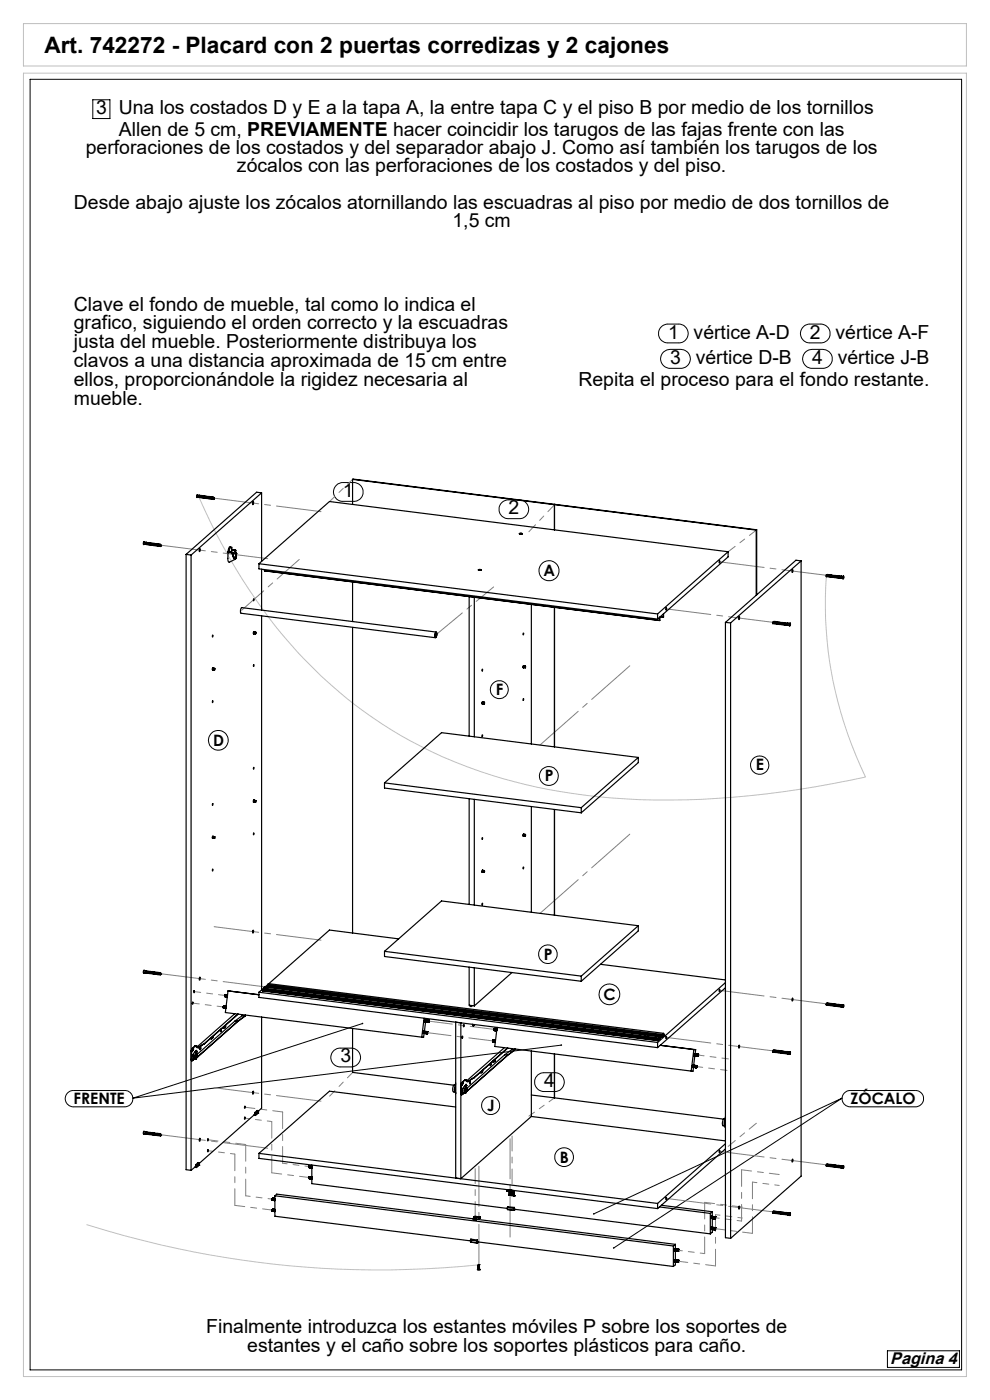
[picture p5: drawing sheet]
<svg xmlns="http://www.w3.org/2000/svg" width="210mm" height="297mm" viewBox="0 0 210 297" stroke-linecap="round" stroke-linejoin="round" font-family="sans-serif">
<path d="M5 15.5h200v276.5h-200zM5 5h200v9h-200zM42.2 105.5a115.6 115.6 0 0 0 26.1 38 95.3 95.3 0 0 0 50.5 24.4 160.2 160.2 0 0 0 50.8-.4l14-2.7a83.8 83.8 0 0 1-8.3-42.7M18.3 259.8a205.4 205.4 0 0 0 83.4 8.5" fill="none" stroke="#c0c0c0" stroke-width=".21"/>
<g fill="none" stroke="#000" stroke-width=".21">
<path d="M6.4 16.8h197.6v273.8h-197.6zM19.7 21.2h3.6v3.9h-3.6zM140.1 69.5l.6-.5 .8-.2h2.5a1.99 1.99 0 0 1 2 1.9 1.99 1.99 0 0 1-2 2h-2.3a1.99 1.99 0 0 1-1.8-1.1 1.99 1.99 0 0 1 .2-2.1zM140.5 74.9l1-.7 2.9-.1a2.01 2.01 0 0 1 2 2 2.01 2.01 0 0 1-2 2h-2.3a2.02 2.02 0 0 1-1.8-1.1 2.02 2.02 0 0 1 .2-2.1zM170.2 69.5a1.92 1.92 0 0 1 1.6-.7h2.3a1.99 1.99 0 0 1 2 1.9 1.99 1.99 0 0 1-2 2h-2.3a1.99 1.99 0 0 1-1.8-1.1 1.99 1.99 0 0 1 .2-2.1zM170.8 74.8a1.97 1.97 0 0 1 1.5-.7h2.3a2.01 2.01 0 0 1 1.9 2 2.01 2.01 0 0 1-1.9 2h-2.3a2 2 0 0 1-1.9-1.2 2 2 0 0 1 .4-2.1zM71.4 102.9l1.1-.5h2.5a1.99 1.99 0 0 1 2 2 1.99 1.99 0 0 1-2 2h-2.3a1.99 1.99 0 0 1-1.8-1.3 1.99 1.99 0 0 1 .5-2.2zM106.3 106.8l.4-.4 .8-.3 2.6-.1a1.99 1.99 0 0 1 2.1 2 1.99 1.99 0 0 1-2.1 2h-2.3a1.99 1.99 0 0 1-1.8-1.1 1.99 1.99 0 0 1 .3-2.1zM76.9 217.1l-48.7 15.9 90.9-11.3M14.4 231.8l1-.5h11.1a1.73 1.73 0 0 1 1.7 1.8 1.73 1.73 0 0 1-1.7 1.7h-10.9a1.73 1.73 0 0 1-1.6-1.1 1.73 1.73 0 0 1 .4-1.9zM70.7 223a1.92 1.92 0 0 1 1.5-.6h2.3a1.99 1.99 0 0 1 2 1.9 1.99 1.99 0 0 1-2 2h-2.3a2 2 0 0 1-1.9-1.2 2 2 0 0 1 .4-2.1zM113.9 228.2a1.92 1.92 0 0 1 1.5-.6h2.3a1.99 1.99 0 0 1 2 2 1.99 1.99 0 0 1-2 2h-2.3a2 2 0 0 1-1.8-1.3 2 2 0 0 1 .3-2.1z"/>
<path d="M179.2 231.8l1-.5h14a1.73 1.73 0 0 1 1.7 1.8 1.73 1.73 0 0 1-1.7 1.7h-13.8a1.73 1.73 0 0 1-1.6-1.1 1.73 1.73 0 0 1 .4-1.9zM125.9 257.5l52.7-24.5-48.4 31.8M188.2 286.6h15.3v3.5h-15.3z"/>
<circle cx="116.5" cy="121.1" r="2.12"/>
<circle cx="46.3" cy="157" r="2.09"/>
<circle cx="105.9" cy="146.3" r="1.89"/>
<circle cx="116.4" cy="164.6" r="2"/>
<circle cx="161.1" cy="162.3" r="1.94"/>
<circle cx="116.2" cy="202.4" r="1.97"/>
<circle cx="129.3" cy="211" r="2.2"/>
<circle cx="104.1" cy="234.5" r="1.92"/>
<circle cx="119.6" cy="245.5" r="1.99"/>
</g>
<path d="M92.5 134.7l12.2-10.2" fill="none" stroke="#808080" stroke-width=".21" stroke-dasharray="15.2 1.3 1.3 1.3" stroke-dashoffset="8"/>
<path d="M114.6 158l19-16.8M114.6 193.8l19-16.8" fill="none" stroke="#808080" stroke-width=".21" stroke-dasharray="15.2 1.3 1.3 1.3" stroke-dashoffset="4.5"/>
<path d="M51.2 129.5l12.3-10.8" fill="none" stroke="#808080" stroke-width=".21" stroke-dasharray="15.2 1.3 1.3 1.3" stroke-dashoffset="9"/>
<path d="M101.6 268.3v-20.9M108.2 262.4v-20.8" fill="none" stroke="#808080" stroke-width=".21" stroke-dasharray="15.2 1.3 1.3 1.3" stroke-dashoffset="6.7"/>
<path d="M100.8 258.1v-10.2M108.6 251.2v-10.2" fill="none" stroke="#808080" stroke-width=".21" stroke-dasharray="15.2 1.3 1.3 1.3" stroke-dashoffset="12.1"/>
<path d="M57.6 237.9l-5.6-.7M49.8 244.8l-5.7-.7M57.8 254.4l-5.7-.7M65.6 247.5l-5.6-.7M151.6 258.3l5.7 .7M157.5 258.4l-5.7-.7M159.6 250.8l5.7 .7M143.8 265.2l5.7 .7" fill="none" stroke="#808080" stroke-width=".21" stroke-dasharray="15.2 1.3 1.3 1.3" stroke-dashoffset="14.3"/>
<path d="M49.8 255.7v-10.9M52.1 253.7v-10.9M57.6 248.8v-10.9M60 246.8v-10.9M151.8 257.7v10.9M157.3 259v-10.8M149.5 265.9v-10.8M159.6 261.7v-10.9" fill="none" stroke="#808080" stroke-width=".21" stroke-dasharray="15.2 1.3 1.3 1.3" stroke-dashoffset="11.7"/>
<path d="M60 235.9l-8-1M52.1 242.8l-8-1M57.8 256.7l-8-1M65.6 249.8l-8-1M149.5 255.1l8 1M157.3 248.2l8 1M151.6 260.6l8 1M151.8 268.6l-8-1" fill="none" stroke="#808080" stroke-width=".21" stroke-dasharray="15.2 1.3 1.3 1.3" stroke-dashoffset="13.1"/>
<path d="M47.4 213.6l-6.5-.8M47.7 211.2l-6.5-.8M117.6 232.9l-5.4 3.9M154.2 227.1l-6.5-.8M154.5 224.6l-6.5-.8" fill="none" stroke="#808080" stroke-width=".21" stroke-dasharray="15.2 1.3 1.3 1.3" stroke-dashoffset="13.8"/>
<path d="M117.6 107.1l-5.4 5.7" fill="none" stroke="#808080" stroke-width=".21" stroke-dasharray="15.2 1.3 1.3 1.3" stroke-dashoffset="13.2"/>
<path d="M104.9 218.4l-14.1-1.8M104.6 220.8l-14.1-1.7" fill="none" stroke="#808080" stroke-width=".21" stroke-dasharray="15.2 1.3 1.3 1.3" stroke-dashoffset="10.1"/>
<path d="M154.5 117l5.9-4.5" fill="none" stroke="#808080" stroke-width=".21" stroke-dasharray="15.2 1.3 1.3 1.3" stroke-dashoffset="13.4"/>
<path d="M74.8 101.7l-4.9 4.7" fill="none" stroke="#808080" stroke-width=".21" stroke-dasharray="15.2 1.3 1.3 1.3" stroke-dashoffset="13.7"/>
<path d="M34.1 115.7l22.7 2.8M45.4 105.7l22.7 2.8M164 132l-22.7-2.8M175.3 122l-22.7-2.8M45.4 196.6l22.7 2.8M34.1 206.6l22.7 2.8M175.3 213l-22.7-2.9M45.4 230.8l22.7 2.8M164 222.9l-22.7-2.8M34.1 240.7l22.7 2.9M164 257.1l-22.7-2.9M175.3 247.1l-22.7-2.8" fill="none" stroke="#808080" stroke-width=".21" stroke-dasharray="15.2 1.3 1.3 1.3" stroke-dashoffset="5.7"/>
<path d="M74.8 227.5l-4.9 5" fill="none" stroke="#808080" stroke-width=".21" stroke-dasharray="15.2 1.3 1.3 1.3" stroke-dashoffset="13.6"/>
<path d="M154.5 243.2l5.9-4.9" fill="none" stroke="#808080" stroke-width=".21" stroke-dasharray="15.2 1.3 1.3 1.3" stroke-dashoffset="13.3"/>
<path d="M130.1 264.6l-.1 .2h.2h-.2l.2 .1a.17 .17 0 0 0 .1-.2 .17 .17 0 0 0-.2-.1zM125.8 257.4l.2 .3a.16 .16 0 0 0 .1-.3 .16 .16 0 0 0-.3 0zM76.8 217v.3l.3-.2h-.2h.1l-.1-.1zM118.9 221.6l.1 .3 .2-.1-.1-.1h.1l-.1-.2z" fill="#000"/>
<g fill="none" stroke="#000" stroke-width=".25">
<path d="M30.6 115.5h.3M30.6 115v.5M30.6 115h.4M30.6 115l-.1-.1-.1 .4v.2h.2M30.9 115.5h.1M31 115.1l-.1 .3 .3 .1M31 115.5h-.1M31 115.1h-.1v.4M31 115.1h.1M31.1 115.1v-.1a.26 .26 0 0 0-.1 .3 .26 .26 0 0 0 .3 .2M31.1 115.1l.1 .3 .2 .1M31.1 115.1l.2 .1"/>
<path d="M31.4 115.2v-.1v.4h.2M31.4 115.2v.3h.3M31.4 115.2h.2M31.7 115.2l-.1-.1v.5h.3M31.7 115.2v.3l.3 .1M31.7 115.2h.2M32 115.3v-.2a.25 .25 0 0 0-.1 .3 .25 .25 0 0 0 .2 .2M32.2 115.3l-.2-.1v.3l.3 .1M32.2 115.3v-.1v.5l.3-.1M32.5 115.3h-.3v.1l.4 .2M32.5 115.4v-.2v.5h.2M32.5 115.3l.1 .3 .3 .1"/>
<path d="M32.5 115.3l.3 .1M32.8 115.4v-.2v.5h.2M33.1 115.4h-.3v.2l.4 .1M33.1 115.4v-.1v.5l.2-.1M33.3 115.4h-.2v.2l.3 .1M33.4 115.5v-.2v.5h.2M33.4 115.4v.3l.3 .1M33.4 115.4l.2 .1M33.7 115.5v-.1v.4h.2M33.9 115.5h-.2l.1 .3M33.9 115.4l.1 .6zM34 115.5h.1"/>
<path d="M34.1 115.8h.1M34.1 115.6v.2zM39.5 117.6l1 .2M39.5 117.6v130.5l1 .2M40.5 117.8v130.5M41.9 105l-.2 .3v.2h.2M41.9 105h.1M41.9 105l-.1 .5h.4M41.9 105l.4 .1M42.3 105.5l.1-.3-.2-.1v.4M42.3 105.5h-.1M42.3 105.5h.1"/>
<path d="M42.4 105.2v-.1v.4h.2M42.4 105.2l.1 .2 .2 .1M42.4 116.4l.1 .4-.2 .2zM42.4 105.2h.2M42.7 105.2v-.1v.5l.2-.1M42.7 105.2l.1 .3h.2M42.7 105.2h.2M43 105.3v-.2v.5h.2M43.1 105.6h.2M43.2 105.3h-.2l.1 .2M43.3 105.3v-.1v.5l.2-.1M43.4 105.6h.2"/>
<path d="M43.5 105.3h-.2l.1 .3M43.6 105.3l-.1-.1v.5h.2M43.6 105.3v.3l.3 .1M43.6 105.3h.2M43.9 105.3l.2 .1M44 105.7h-.2l.1-.5v.4l.3 .1M44.1 105.4h.2M44.3 105.7l-.2 .1v-.5l.1 .4h.3M44.4 105.4v-.1l.1 .6 .1-.1M44.4 105.4l.1 .4h.3M44.4 105.4h.3M44.7 105.5v-.2v.5h.2"/>
<path d="M44.9 105.5h-.2v.2l.3 .1M45 105.5v-.1v.5l.2-.1M45.2 105.5h-.2l.1 .3M45.3 105.5v-.1l-.1 .4 .1 .2 .1-.1M45.3 105.5l.1 .4M45.3 105.5h.1M45.4 105.9h.1M48.4 117.1l-.1 1.7 .2 .5 1.4-.7M48.4 117.1h.1M48.4 117.2l.7 .1M48.4 117.1v.1M48.5 117.2h-.1"/>
<path d="M48.5 117.2h.7M48.5 117.2h.1M48.6 117.1l.6 .1M48.6 117.1l-.1 .1M49 116.1l.2 .5M49 116.1l-.1-.1a.6 .6 0 0 0-.5 .8v.3M49 116.1h.1M49 116.1a.68 .68 0 0 0-.5 .8l-.1 .2M49.1 116.6v.1M49.1 116.7v.5M49.1 116.7l.6 .1M49.1 116.6l.6 .1"/>
<path d="M49.1 117.3l.1 .1M49.2 116.6l.6 .1M49.2 116.6l-.3-.5-.4 1M49.2 117.2l-.1 .1M49.2 117.2l.1 .1M49.2 116.6h.1M49.2 116.6h-.1M49.2 117.2l.2 .1M49.2 117.4l.2 .6M49.2 117.2h.1M49.3 117.3l.2 .7M49.3 117.3l-.1 .1"/>
<path d="M49.4 117.3h.1M49.4 117.3l.1 .5M49.4 117.3h-.1M49.4 117.3l.5 .1M49.4 118l.2 .5 .3 .1M49.5 118h-.1M49.5 117.8h.1M49.7 116.8l.1 .1M49.7 116.7l.2 .1M49.7 116.7v.1M49.8 116.7l.1 .1M49.8 116.7h.1"/>
<path d="M49.8 116.7h-.1M49.8 116.9l.1 .5M49.9 116.8l-.1 .1M49.9 116.8l.1 .6M49.9 117.4v.9l-.2-.1-.2-.4M49.9 116.8l.2 .6M49.9 116.8h.1M50 117.4l.1 .6a.26 .26 0 0 1-.2 .4 .26 .26 0 0 1-.3-.3l-.1-.3M50 117.4h-.1M50.1 117.4v.9l-.2 .3M50.1 117.4l-.1 1.1-.2 .1-.3-.6M50.1 117.4h.1"/>
<path d="M53.7 106.5h.1v.2l-.2 .4zM54.9 119.6l84.6 10.6M54.9 119.6v1.1l84.6 10.6M55.5 104.6l-15 13.2M55.5 104.6v14.5M55.5 104.6l-1.1-.2-14.9 13.2M74.8 101.7l42.8 5.4M74.8 101.7l42.9 5.3M74.8 101.7v5.3M110.2 113.2l.4-.1 .2 .2h-.4zM110.2 113.2h.6l-.4 .1zM110.3 113.2h.3z"/>
<path d="M110.5 113.2v.1M110.6 113.2h.1M117.6 107.1v5.3M117.6 107.1l42.8 5.4M117.7 107l-.1 .1M117.7 107l42.8 5.4M152.6 119v.4zM154.4 117l-84.5-10.6-15 13.2M154.4 117l-14.9 13.2M154.4 117v1.1l-14.9 13.2M160.4 112.5v13.8M160.5 112.4l-.1 .1"/>
<path d="M160.5 112.4v13.8M169.9 119l-14.9 13.1M169.9 119v130.5l-14.9 13.2M169.9 119l-1.1-.2-14.9 13.2M45.1 134.8v.3zM53.8 127.1v.4zM53.9 134.4l.3 .1M53.9 134l-.2 .2 .2 .3M53.9 134.4v.1M53.9 134.1l-.1 .1 .1 .3M54.2 134.1h-.3v.3M54.3 134.1l-.1 .3z"/>
<path d="M54.3 134.4l-.1 .1M54.3 134.2l-.1-.1v.4M55.5 120.8v8.6M55.5 130.7v79.3M56.1 121.1h.1M56.1 121.1l83.8 10.6M56.1 120.8v.3M74.8 123.4v8.5M74.8 133.1v64.8M92.4 134.2h.1a.72 .72 0 0 1-.2 1zM92.4 134.1a.57 .57 0 0 1 .2 1l-.2 .2-.1-.2zM92.5 134.1l-41.2-5.2-.3 .5 .1 .7 41.3 5.2"/>
<path d="M99.5 126.6v29.6M100.6 126.7v29.6M101.5 120.9h.6l-.5 .1zM101.6 120.9h.1M101.7 120.9h.2M101.7 120.9h-.1M101.7 120.9h.1M101.9 120.9h.1M111 134.3l-.1 .4zM112.7 128.2v29.6M117.6 128.8v29.6M139.5 130.2v1.1"/>
<path d="M139.9 130.9v.8v-.7M140.1 130.8l.6 .1M140.8 130.9h-.1M140.8 130.2l-.1 .7M141.3 129v.4zM153.9 132v130.6l1.1 .1M153.9 132l1.1 .1M155 132.1v130.6M156.8 130.8l.1 .4-.2 .2zM163.9 132.2l.1 .1M163.9 132.2h.1M164 132.2h.2"/>
<path d="M164 132.2v.1M164.1 132.2l-.1 .1M164.1 131.9h-.1l-.1 .3M164.2 131.9l.1 .3 .2 .1M164.2 131.9v-.1v.5h.2M164.2 131.9h.2M164.5 132v.2l.2 .1M164.5 132v-.2v.5h.2M164.5 132h.2M164.8 132v.3h.2M164.8 132v-.1v.5l.2-.1M164.8 132h.2"/>
<path d="M165 131.9l.2 .5h.1l-.1 .1zM165.1 132h.2M165.3 132.1v-.2l.1 .6 .2-.1M165.6 132.1h-.3l.2 .3h.1M165.7 132.1v.3h.2M165.7 132.1l-.1-.1 .1 .5 .1-.1M165.7 132.1h.2M165.9 132.1l.1 .4h.2M165.9 132.1v-.1a.26 .26 0 0 0 0 .3 .26 .26 0 0 0 .2 .2M165.9 132.1h.3M166.2 132.2l.1 .3h.2M166.2 132.2v-.1a.26 .26 0 0 0-.1 .3 .26 .26 0 0 0 .3 .1"/>
<path d="M166.2 132.2h.2M166.5 132.2v.3h.3M166.5 132.2v-.1a.26 .26 0 0 0-.1 .3 .26 .26 0 0 0 .3 .2v-.1M166.5 132.2l.2 .1M166.8 132.3l.1 .3h.1M166.8 132.3v-.2v.6l.2-.1M166.8 132.3h.3M167 132.6h.1M167.1 132.3l-.1 .3M167.1 132.7h.1M167.1 132.7h.4M167.1 132.3h-.1"/>
<path d="M167.1 132.2v.1M167.5 132.7v.1M167.5 132.3v.4M167.5 132.3h-.4v.4M167.5 132.6h.1M167.5 132.4l.1 .2M167.5 132.4l.1 .1M167.6 132.2l-.1 .1M167.6 132.2l.1 .3-.2 .3zM168.1 120.9l.1 .1-.1 .5zM175.3 122.2v.1M175.3 122.2h.1"/>
<path d="M175.3 122.2h.2M175.4 122.2l-.1 .1M175.5 121.9l-.2 .1v.2M175.5 122v.4l.2-.1M175.5 122l.1 .3h.2M175.5 122h.3M175.8 122l.1 .3h.2M175.8 122v-.1v.5l.2-.1M175.8 122h.2M176.1 122l.1 .3h.2M176.1 122v-.1a.26 .26 0 0 0-.1 .3 .26 .26 0 0 0 .3 .2v-.1M176.1 122l.2 .1"/>
<path d="M176.4 122.1v.2l.2 .1M176.4 122.1v-.1a.26 .26 0 0 0-.1 .2 .26 .26 0 0 0 .3 .2M176.4 122.1h.2M176.6 122l.1 .3 .2 .1-.1 .1-.2-.1zM176.7 122.1h.2M177 122v.4h.2l-.1 .2zM177 122.1l.2 .1M177.2 122.2l.1 .4 .1-.1M177.5 122.2h-.2v.2l.2 .1M177.6 122.2v.3l.2 .1M177.6 122.2l-.1-.1 .1 .5 .1-.1M177.6 122.2h.2"/>
<path d="M177.8 122.2l.1 .3 .2 .1M177.8 122.2v-.1a.26 .26 0 0 0 0 .3 .26 .26 0 0 0 .2 .2M177.8 122.2l.2 .1M178.1 122.3l.1 .3h.2M178.1 122.3v-.1a.26 .26 0 0 0-.1 .3 .26 .26 0 0 0 .3 .1M178.1 122.3h.3M178.3 122.3h.1M178.4 122.6v.1M178.4 122.3v.3M178.4 122.7h.4M178.5 122.2l-.1 .5M178.5 122.2l.3 .1"/>
<path d="M178.5 122.2l-.1 .1M178.8 122.7v.1M178.8 122.3v.4M178.9 122.6h.1M178.9 122.5h.1M178.9 122.2l.1 .4-.1 .2zM178.9 122.2l-.1 .1M178.9 122.4v.3zM45.1 148.7v.3zM45.2 142.1h.3M45.2 141.7l-.2 .3 .2 .1M45.2 142.1h.1"/>
<path d="M45.3 141.7l-.2 .3 .1 .1M45.5 141.8v.3zM45.5 141.8l-.3-.1v.4M45.5 141.8l-.1 .3h.1M45.5 141.8h.1M53.8 141v.4zM102.3 142v.3zM102.3 155.9v.4zM102.4 149.3h.1M102.4 148.9l-.2 .2 .1 .3M102.4 148.9l-.1 .2 .1 .2M102.7 149v.3z"/>
<path d="M102.7 149l-.3-.1-.1 .2v.2l.4 .1M102.7 149.3v.1M102.8 149l-.1 .4M110.9 148.3l.2-.1-.1 .4zM111.1 141.2l-.2 .1 .2 .4M111.2 141.2l-.2 .1 .1 .3M111.4 141.4v.2zM111.4 141.3l-.4 .1 .1 .2 .3 .1M111.5 141.4l-.2 .1 .1 .1M45.1 170.5l-.1 .3zM45.2 177.8l.3 .1M45.2 177.4l-.2 .3 .2 .2"/>
<path d="M45.2 177.8v.1M45.3 177.4l-.2 .3 .1 .2M45.5 177.5h-.3v.3M45.5 177.5v.3zM45.6 177.5l-.2 .1 .1 .2M53.8 176.7v.4zM53.8 162.8v.4zM53.9 170.1l.3 .1M53.9 169.7l-.2 .2 .2 .3M53.9 170.1v.1M53.9 169.8l-.1 .1 .1 .3M54.2 169.9v.2z"/>
<path d="M54.2 169.8h-.3v.3M54.3 170.1l-.1 .1M54.3 169.9l-.1-.1v.4M81.6 166.1v1.1l41.7 5.2M81.6 166.1l41.7 5.2M99.5 169.4v22.5M100.6 169.6v22.4M102.3 177.7v.3zM111.1 177.4h.3M111.1 177.4h.1M111.1 177v.4M111.1 176.9l-.2 .1 .2 .4"/>
<path d="M111.1 177h.3M111.2 177l-.2 .1 .1 .3M111.4 177.4h.1M111.4 177v.4M111.4 177l.1 .1M112.7 171.1v22.4M117.6 171.7v22.5M123.3 171.3v1.1M135.4 160.7v1.1l-12.1 10.6M135.4 160.7l-12.1 10.6M135.4 160.7l-41.7-5.3-12.1 10.7M45.1 184.4v.4z"/>
<path d="M53.7 197.4l.1 .2-.2 .3zM84.6 199.2l-14.7-1.9-12.9 11.4M102.3 191.6v.4zM102.4 184.6l-.2 .2 .1 .3M102.4 184.6l-.1 .2 .1 .2M102.7 184.7v.3zM102.7 184.7l-.3-.1-.1 .2v.2l.4 .1M102.7 185v.1M102.8 184.7l-.1 .4M111 183.9v.4zM135.4 196.4l-41.7-5.3-12.1 10.7M135.4 196.4l-12.1 10.7"/>
<path d="M135.4 196.4v1.1l-12.1 10.7M30.6 206.4h.3M30.6 205.9v.5M30.6 205.9h.4M30.6 205.9l-.1-.1-.1 .4v.2h.2M30.9 206.4h.1M31 206l-.1 .4M31 206v.1M31 206.1l-.1 .2 .3 .1M31 206.3l-.1 .1M31.1 206.1v-.2a.26 .26 0 0 0-.1 .4 .26 .26 0 0 0 .3 .1M31.1 206.1l.1 .2 .2 .1"/>
<path d="M31.1 206.1h.2M31.4 206.1v-.1v.4h.2M31.4 206.1v.3h.3M31.4 206.1h.2M31.7 206.1l-.1-.1v.5h.3M31.7 206.1v.3l.3 .1M31.7 206.1l.2 .1M32 206.2v-.1a.25 .25 0 0 0-.1 .3 .25 .25 0 0 0 .2 .1M32 206.2v.2l.3 .1M32 206.2h.2M32.2 206.2v-.1l.1 .5 .2-.1M32.2 206.2l.1 .3h.3"/>
<path d="M32.2 206.2h.3M32.5 206.2v-.1v.5h.2M32.5 206.2l.1 .3 .3 .1M32.5 206.2l.3 .1M32.8 206.3v-.1a.26 .26 0 0 0-.1 .3 .26 .26 0 0 0 .3 .1M32.8 206.3l.1 .2 .3 .1M32.8 206.3h.3M33.1 206.3v-.1v.5h.2M33.3 206.3h-.2v.2l.3 .2M33.4 206.4v-.2v.5h.2M33.6 206.4l-.2-.1v.2l.3 .2M33.7 206.4v-.1v.5l.2-.1"/>
<path d="M33.7 206.4l.1 .3M33.7 206.4h.2M34 206.4v-.1l-.1 .4 .1 .1 .1-.1M34.1 206.7h.1M34.1 206.4h-.1l.1 .3M34.1 206.4l-.1 .3zM40.9 212.6l.1 .3-.2 .1zM41.2 210.1l-.1 .5zM42.4 207.3l.1 .4-.2 .2zM45.1 219.9l-.1 .3M45.2 219.8l-.1 .5-.1-.3M46.8 218.4v.5l.1-.3"/>
<path d="M46.8 218.6v.3M46.8 218.6h.1M46.8 218.4v.2M46.9 218.3v.3M47.4 213.8h.1M47.4 213.6h.1M47.4 213.7h.1M47.4 213.7v.1M47.4 213.6l.5 .1M47.4 213.7h.5M47.4 213.6v.1M47.4 213.6h.5h-.5"/>
<path d="M47.4 213.7l.5 .1M47.4 213.8l.5 .1h-.5M47.4 213.5v.1M47.4 213.5h.1M47.4 213.9h.1M47.4 213.5v.2M47.4 213.8v.1M47.4 213.5l.6 .1M47.4 213.9h.5M47.4 213.9l.5 .1M47.4 213.5h.6M47.4 213.4v.1"/>
<path d="M47.4 213.4l.6 .1M47.5 217.8l-.1 .3M47.7 211.2v.1M47.7 211.3v.1M47.7 211.3l.5 .1M47.7 211.2l.6 .1M47.7 211.3h.1M47.7 217.8h.1M47.7 211.4h.1M47.7 211.2h.1M47.7 211.1h.1M47.7 211.1v.1"/>
<path d="M47.7 211.2l.5 .1h-.5M47.7 211.1l.6 .1M47.7 211.3l.5 .1h-.5M47.7 211.4l.5 .1h-.5M47.7 217.7h.1M47.7 217.9h.1M47.7 211h.1M47.7 211v.1M47.7 211v.2M47.7 211l.6 .1h-.6M47.7 211.4v.1M47.7 217.6v.3"/>
<path d="M47.8 211h.1M47.8 211h.5M47.8 217.7v-.1l-.1 .4-.1-.3M47.8 217.7l-.1 .3v-.3v.2M47.8 217.7h.1M47.8 217.7h-.1M48.4 210.2l6.5 .8M48.4 210.2l.4 .1M48.4 210.2l-.6 4.6 41.7 5.2M49.8 215l-7.9 7M49.9 216.6l-8.1 7.1M49.9 216.6h.5"/>
<path d="M50.4 216.6l-8.5 7.6M50.4 215.1l-7.1 6.4M50.5 215.1l-7.2 6.4M51.4 215.5l-1.5 1.1M51.4 215.5h.5l-1.5 1.1M51.4 215.3v.2M52.1 215.3l-.2 .3-1.5 1.1-8.5 7.6M54.9 210.5v1.1l84.6 10.6M54.9 210.5l84.6 10.7M55.5 215.8v19.3l-.8 .7M55.7 210.1l83.8 10.7M55.7 210.1l83.8 10.6"/>
<path d="M55.8 210l-.1 .1M55.8 210l3.5 .5M55.8 210h.1M56 209.7l.1-.3 83.8 10.5M56 209.8v.1M56 209.9l-.2 .1M56 209.9l83.8 10.5M56 209.7l83.8 10.5M56 209.8l83.8 10.6M56 209.7v.1M56 209.5l-1.1 1M56.6 209.3l-.1 .1"/>
<path d="M56.6 209.3l3.5 .5M56.7 209.3h.1M56.8 208.9l.1-.2 83.9 10.5M56.8 209.1h.1M56.8 209.1l-.1 .2M56.8 209.1l83.9 10.6M56.8 208.9l83.9 10.6M56.8 209.1l83.9 10.5M56.8 208.9v.2M56.8 208.8l-.6 .6M59.2 210.4h.3l.3 .1-.5 .1zM59.3 210.5l38.2 4.8"/>
<path d="M59.3 210.5h.4M59.3 210.5h.1M59.4 210.5h.1M59.5 210.5h.1M59.5 210.5h.2M59.5 210.4l-.1 .1M59.7 210.5l37.8 4.8M60 209.7h.4l.2 .1-.4 .1zM60.1 209.8h.3M60.1 209.7l.4 .1M60.1 209.7v.1M60.2 209.8h.1"/>
<path d="M60.3 209.7h.1l-.1 .1M60.3 209.7v.1M60.3 209.8h.1M60.4 209.8l38 4.8M74.8 218.2v9.3l21.5 2.7M81.6 201.8l41.7 5.3M81.6 201.8v1.1l41.7 5.3M89.7 219l.7 .1M89.7 219.1l.7 .1M89.7 218.9l.7 .1M89.7 218.8l.8 .1M89.7 219.2l.8 .1"/>
<path d="M89.8 218.8l-.1 .4 .8 .1M89.8 218.8l.7 .1M90 219.2l-.1 .9-.4-.1M90 216l-.5 4M90 216.5l.7 .1M90 216.6l.7 .1M90 216.5h.7M90 216.7h.7M90 216.7l.7 .1M90.1 216.8h.6M90.1 216.8h.7M90.1 216.3l.7 .1"/>
<path d="M90.3 216.8l-.3 2M90.3 216.1v.2M90.4 219v.1M90.4 219h.1M90.4 219.2h.1M90.4 219.1h.1M90.4 219.1v.2M90.4 219l-.7-.1 .8 .1M90.4 219.2h-.7l.7 .1M90.4 219.3h.1M90.5 218.9h.1M90.5 219.3h.1"/>
<path d="M90.5 219.2v.1M90.5 219.2l-.1 .1M90.5 218.9v.1M90.5 218.9l-.7-.1 .7 .1M90.5 218.9v.3zM90.5 219.2h.1M90.6 218.9h.1M90.7 216.6h.1M90.7 216.8h.1M90.7 216.7h.1M90.7 216.6v.1M90.7 216.7v.1"/>
<path d="M90.7 216.6l-.7-.1 .7 .1M90.7 216.7l-.7-.1 .7 .2M90.7 216.5h.1M90.7 216.5v.1M90.7 216.5l-.7-.1 .7 .1M90.8 216.5h.1M90.8 216.4v.1M90.8 216.4h.1M90.8 216.8h.1M90.8 216.4h-.7l.7 .1M90.8 216.5v.3zM90.8 216.4l-.7-.1v.5"/>
<path d="M90.8 216.4l.1 .1M96.7 216.8l1.1 .2v33l-1.1-.1zM97.4 215.3l.5-.1 .1 .1-.4 .1zM97.5 215.3h.4M97.5 215.3h.1M97.5 215.3l.2 .1M97.5 215.3h.2M97.8 215.3h.1M97.8 215.3l-.1 .1M97.8 215.3v-.1l-.2 .2 .3-.1M97.9 215.3l38 4.8M98.1 219.8l-.1 .5z"/>
<path d="M98.2 214.6l.5-.1 .1 .1zM98.4 214.6h.3M98.4 214.6h.1M98.4 217.3l.1 .3-.2 .2zM98.5 214.6h.1M98.6 214.6h.1M98.6 214.6h-.1M98.7 214.6l38 4.8M98.7 214.6h.1M99.5 205.2v8.1l1.1 .1M99.7 213.4l.4 .1zM100.3 217.3a.19 .19 0 0 0-.1 .3 .19 .19 0 0 0 .3 0l.1-.3-.2 .4z"/>
<path d="M100.6 205.3v8.1M104.8 218.4h.1M104.8 218.3h.1M104.8 218.5h.1M104.8 218.3v.1M104.8 218.5v.1M104.8 218.6h.1M104.8 218.4v.1M104.8 218.4l.6 .1-.6-.1M104.8 218.3l.6 .1M104.8 218.5l.6 .1M104.8 218.6h.6"/>
<path d="M104.8 218.6h.5M104.8 218.2h.1M104.8 218.2v.1M104.8 218.2v.2M104.8 218.2l.6 .1M104.8 218.6l.5 .1zM104.9 218.2h.1M104.9 218.2l.5 .1M104.9 218.2h.5M105.4 217.9l-.4 4.1 41.6 5.2M108.6 206.3l-8 7.1M123.3 207.1v1.1"/>
<path d="M127.4 204.6l26.5 3.3M136.6 219.4l.3-.1 .2 .1-.4 .1zM136.6 219.4l3.8 .5M136.6 219.4h.2M136.7 219.4h.3M136.7 219.4h.1M136.8 219.4h.2M136.8 219.4v.1M136.9 219.4h.1M136.9 219.4h-.1M137 219.4l3.5 .4M140 220h.3"/>
<path d="M140.3 220v.1M140.4 219.9l-.1 .1M140.5 219.8l-.1 .1M140.7 219.6v.1M140.7 219.5l.1-.3v.4M140.7 219.7l-.2 .1M140.7 219.5v.1M140.7 219.7l-.4 .4M140.7 219.6h.1M140.7 219.5h.1M140.8 219.6h.1M140.8 219.5h-.1"/>
<path d="M140.8 219.5l-.1 .2M141.3 219.9v.4zM152.6 209.9v.5zM153.9 208.5l-14.4 12.7M153.9 209.5l-14.4 12.7M168.1 211.8l.1 .1-.1 .5zM175.3 213.1v.2M175.3 213.1h.1M175.3 213.1h.2M175.4 213.1l-.1 .2M175.5 212.8l-.2 .1v.2M175.5 212.9v-.2v.6l.2-.1"/>
<path d="M175.5 212.9l.1 .3h.2M175.5 212.9h.3M175.8 212.9l.1 .3h.2M175.8 212.9v-.1v.5l.2-.1M175.8 212.9h.2M176.1 212.9l.1 .4h.2M176.1 212.9v-.1a.26 .26 0 0 0-.1 .3 .26 .26 0 0 0 .3 .2M176.1 212.9h.2M176.4 213v.2l.2 .1M176.4 213v-.1a.26 .26 0 0 0-.1 .3 .26 .26 0 0 0 .3 .1M176.4 213h.2M176.6 212.9l.1 .4h.2l-.1 .1h-.2z"/>
<path d="M176.7 213h.2M177 212.9l.1 .5h.1l-.1 .1zM177 213l.2 .1M177.2 213.1l.1 .4 .1-.1M177.5 213.1h-.2v.2l.2 .1M177.6 213.1v.3h.2M177.6 213.1l-.1-.1 .1 .5 .1-.1M177.6 213.1h.2M177.8 213.1l.1 .3 .2 .1M177.8 213.1v-.1a.26 .26 0 0 0 0 .3 .26 .26 0 0 0 .2 .2M177.8 213.1l.2 .1M178.1 213.2l.1 .3h.2"/>
<path d="M178.1 213.2v-.1a.26 .26 0 0 0-.1 .3 .26 .26 0 0 0 .3 .1M178.1 213.2h.3M178.4 213.2v.4M178.4 213.2h-.1M178.5 213.1l-.1 .5h.4M178.5 213.1l.3 .1M178.5 213.1l-.1 .1M178.8 213.6v.1M178.9 213.4h.1M178.9 213.5h.1M178.9 213.1l.1 .4-.1 .2zM178.9 213.1l-.1 .5"/>
<path d="M178.9 213.3v.3zM40.6 224.9l.1 .1M40.6 223h.1M40.6 223v1.7M40.6 224.9h.1M40.6 224.9l.1 .1 .3-.1M40.6 224.7h.1v.1M40.6 224.8h.1M40.6 224.8v.1M40.7 224.7l-.1 .1M40.7 222.5l-.1 .5M40.7 224.8l-.1 .1"/>
<path d="M40.7 222.5h.1M40.8 222.5l-.2 .5M40.8 222.7h.1M40.8 222.9l-.1 .2M40.8 222.9h.1M40.8 222.7v.2M40.9 222.7l-.1-.1-.1 .5 .2-.2M40.9 222.7v.2M41 222.4l-.1 .3M41 222.4v.4zM41 224.8v.1M41 224.8h.1"/>
<path d="M41 223.7l-.1 .2 .1 .3M41.1 224.6l-.1 .2M41.1 224.7l-.1 .1M41.2 224.7l-.2 .2M41.4 223.2l.1 .1M41.4 221.9h.1M41.4 221.9l-.7 .6M41.5 221.9h.1M41.5 221.9l-.7 .6M41.5 222l.6 .3M41.5 222h.3M41.5 221.9v.1"/>
<path d="M41.5 223.3l.2-.5v.5M41.5 221.9l.3 .1M41.6 223.4a.54 .54 0 0 1 .1 .9l-.2 .4-.1-.8zM41.6 223.1h.1M41.6 223.1v.1M41.6 223.3a.28 .28 0 0 1 .3 .2 .28 .28 0 0 1-.1 .3l-.1 .8-.2 .2-.2-.8zM41.6 223.8l.1 .2-.1 .3zM41.6 223.4l.2 .4-.3 .8M41.6 223.8l-.2 .2 .2 .3M41.6 222.9v.4M41.7 223.1l-.1-.2v.4M41.7 223.1v.2"/>
<path d="M41.7 223.3l-.4-.1a1.25 1.25 0 0 0-.2 1.5l.4 .1M41.7 223v.1M41.7 223.1h-.1M41.7 223l-.1 .1M41.8 222h.1M41.8 222l.3 .3M41.8 224.2h.1M41.9 224.3h.1M41.9 224.3h-.1M41.9 224.2h-.1M41.9 224.2v.1M42.5 222v.1"/>
<path d="M42.5 222.5l-.1 .2M42.5 222.1h.1M42.5 222.5h.1M42.5 222.1v.4M42.6 222.1l-.1-.1-.1 .7 .2-.2M42.6 222.1v.4M43 221.6l-.9 .6-.3-.2M43 221.6h.1M43 221.6l-.9 .7M43.3 221.5l-.3 .1M43.3 221.5h.1M44.8 220.1l.1 .1"/>
<path d="M44.9 220.2l-.1 .2M44.9 220.1l-.1 .3v-.2M51.9 237l.1 .2-.1 .3zM52 234.7l-.1 .4zM53.7 231.5l.1 .3-.2 .3zM53.8 236.6h.3M54 236l.2 .2M54 236.1l.1 .1M54 236v.1M54 236.1v.3l-11.8 10.5M54.1 236.6h.1M54.1 236.2h.1"/>
<path d="M54.1 236.2v.4M54.2 236.6h.1M54.2 236.2v.4M54.5 235.6l.2 .2M54.5 235.6l-.5 .4M54.7 236.1l-.5 .5M54.7 235.8h.1M54.7 236.1h.1M54.7 235.8v.3M54.7 235.8l-.5 .4M96.6 230.2a.73 .73 0 0 0-.6 1.1l.2 .3 .4 .1M96.6 230.3l-.2 .7v.5l.2 .2"/>
<path d="M96.6 230.7v.5M96.6 230l.1 1.8M96.6 230h.1M96.7 229.7l-.1 .3M96.7 231.9v.2M96.7 234.8l-26.8-3.3-15 13.2M97.8 232.1l.1 .2M97.8 230.1l.1 .1M97.8 230.1l.1 1.8M97.8 232.1h.1M97.8 232h.1M97.8 232v.1"/>
<path d="M97.9 232.1v.2l.3-.2M97.9 231.9v.1M97.9 231.9l-.1 .1M97.9 230.2v1.7M97.9 232v.1M97.9 229.7l-.1 .4M97.9 229.7h.1M98 229.9h.1M98 229.7l-.1 .5M98 230.1v.2M98 229.9l.1 .1M98 230.1h.1"/>
<path d="M98 229.9v.2M98.1 230l-.1-.1v.4l.1-.2M98.1 230v.1M98.2 229.6v.4zM98.2 229.7l-.1 .2M98.2 231.9h.1M98.2 230.9l-.1 .1 .1 .4M98.2 231.8v.3M98.2 231.9v.2M98.3 231.9h-.1M98.4 231.9l-.2 .2M98.5 230.5h.2"/>
<path d="M98.5 230.5a1.25 1.25 0 0 0-.1 1.4h.3M98.6 230.4h.1M98.6 229.1h.1M98.6 229.1l-.7 .6M98.7 229.1h.1M98.7 229.1l-.7 .6M98.7 229.1v.1M98.7 229.2l.6 .3M98.7 229.2l.3 .1M98.7 229.1l.3 .1M98.8 230.6a.87 .87 0 0 1-.1 1.3l-.1-.6zM98.8 231v.5z"/>
<path d="M98.8 230.3v.1M98.8 230.4h.1M98.8 230.5a.7 .7 0 0 1 .2 1.1l-.2 .3a.45 .45 0 0 1-.2-.7zM98.8 230.3h.1M98.8 230.4v.1l.1-.4-.2 .3 .2-.4v.5h-.4M98.8 230.6l.2 .7-.3 .5M98.8 231l-.2 .2 .2 .3M98.9 230.3l-.1-.2v.4M98.9 230.3l-.1 .1M99 229.2v.1M99 229.3l.3 .2M99 231.4h.1"/>
<path d="M99.1 231.4l-.1 .1M99.1 231.5h.1M99.1 231.5h-.1M99.1 231.4h.1M99.1 231.4v.1M99.7 229.7v.2M99.7 229.3h.1M99.7 229.2v.5M99.7 229.7h.1M99.8 229.3l-.1-.1-.1 .2 .1 .5 .1-.2M99.8 229.3v.4M100.2 228.8l-.9 .6-.3-.2"/>
<path d="M100.2 228.8h.1M100.2 228.8l-.9 .7M100.5 228.7l-.3 .1M100.5 228.7h.1M102.1 227.3l-.1 .3M102.1 227.3v.4l-.1-.3M102.4 227l-.2 .5M104 225.6v.5l.1-.3M104 225.8v.3M104 225.8h.1M104 225.6v.2M104.1 225.5v.3"/>
<path d="M104.5 220.9h.1M104.5 220.9l.6 .1-.6-.1M104.5 220.9l.6 .1M104.5 221h.1M104.5 220.8h.1M104.5 220.7h.1M104.5 220.9v.2M104.5 220.7v.1M104.5 220.7l.6 .1M104.5 220.8l.6 .1M104.5 220.8l.6 .1h-.6M104.5 221l.6 .1h-.5"/>
<path d="M104.5 221l.6 .1M104.5 220.8v.1M104.5 221h.6M104.6 220.7h.1M104.6 220.7h-.1M104.6 221.1h.1M104.6 220.7l-.1 .3M104.6 220.7l.5 .1M104.6 220.6h.1M104.6 220.6l.5 .1h-.5M104.6 220.6v.1M104.7 225l-.1 .3z"/>
<path d="M104.7 225v.4l-.1-.3M104.9 224.9v.3l.1-.3M104.9 225h.1M104.9 224.9h.1M104.9 224.9v.1M104.9 224.8v.3l.1-.1M105 224.8v.1M105 224.9v.1M105 224.7l-.1 .5-.1-.3M107 222.2l-7.9 7M107.1 223.8l-8 7.1M107.1 223.8h.6"/>
<path d="M107.7 223.8l-8.6 7.6M107.7 222.3l-7.2 6.4M107.7 222.4l-7.2 6.3M108.5 222.7l-1.4 1.1M108.5 222.7h.6M108.7 222.5l-.2 .2M109.1 222.7l-1.4 1.1M109.1 222.7l.1-.2-.1 .3-1.4 1.1-8.6 7.6M112.7 223v13.9M112.7 236.9l-14.9 13.1M112.7 232.3l4.9 .6M112.7 236.9l41.2 5.1"/>
<path d="M117.6 232.9l35.9 4.5M117.6 223.6v9.3M135.7 220.1l.4-.1 .2 .2h-.4zM135.8 220.1l.4 .1M135.8 220.1h.2M135.8 220.1l.2 .1M135.9 220.1h.3M135.9 220.1h-.1M136 220.2h.1M136 220.1h.1M136 220.1v.1M136 220.1l.2 .1"/>
<path d="M136 220.1h.2M136.1 220.1h.1M136.2 220.1l3.5 .5-3.5-.4M136.2 220.1v.1M139.5 221.2v1M139.8 220.4h.1M139.8 220.2l.1-.3 .1 .5M139.8 220.4l-.3 .3M139.8 220.2v.2M139.9 220.4l-.4 .3M139.9 220.4h.1M139.9 220.3h.1"/>
<path d="M139.9 220.2h.1M139.9 220.3l.1 .1M139.9 220.2v.2M139.9 220.2v.1M140 220.3h.1M140 220l.3 .1M146.9 226.1l.7 .1M146.9 226.3l.6 .1M146.9 226l.7 .1M147 226l-.1 .4 .7 .1M147 226l.6 .1M147.1 226.4l-.1 .9-.4-.1"/>
<path d="M147.1 223.7l.7 .1M147.1 223.8l.7 .1M147.2 223.6l.6 .1M147.2 223.6l.7 .1M147.2 224h.7M147.2 222.7l-7.1-.9 7.5 .9M147.2 222.7h.4M147.2 222.7l-.6 4.5M147.2 223.5l.7 .1M147.4 224l-.3 2M147.5 226.4h.1M147.5 226.3h.1"/>
<path d="M147.5 226.4l.1 .1M147.5 226.2v.2M147.5 226.2h-.6l.6 .1M147.5 226.2h.1M147.5 226.3l-.6-.1 .6 .1M147.5 226.4l-.6-.1 .7 .1M147.6 226.2h.1M147.6 226.1v.1M147.6 226.5h.1M147.6 226.4v.1M147.6 226.4h.1M147.6 226.1h.1"/>
<path d="M147.6 226.2l-.1 .1M147.6 226.1h-.7l.7 .1M147.6 226.4h-.7l.7 .1M147.6 222.7l-.1 .8M147.6 226.1l-.7-.1 .7 .1M147.6 226.1v.3zM147.7 226.1h.1M147.8 223.8h.1M147.8 223.7h.1M147.8 224h.1M147.8 223.9h.1M147.8 223.8v.1"/>
<path d="M147.8 223.7v.1M147.8 223.9v.1l-.6-.1 .6 .1M147.8 223.9l-.7-.1 .7 .2M147.8 224h.2M147.9 223.7h.1M147.9 224h.1M147.9 223.7v-.1l-.7-.1-.1 .2 .1 .3h.7M147.9 223.7h-.1M147.9 223.7l.1 .3zM147.9 223.6v.1M147.9 223.6h.1M148 223.6h.1"/>
<path d="M148 224h.1M148 224h-.1M148 223.6v.1M148 223.6h-.1M148 223.7h.1M148 223.6h-.8l.7 .1M153.8 237.9v.5M153.8 237.5l-.2 .6v.6l.2 .2M153.8 237.4h-.2a1.25 1.25 0 0 0-.2 1.4l.3 .1M153.8 239.1l.1 .2M153.8 237.2l.1 1.8M153.8 239.1h.1"/>
<path d="M153.8 237.2h.1M153.9 236.9l-.1 .3M153.9 239.1h-.1M156.7 221.8h.2l-.1 .6zM163.9 223.1l.1 .1M164 223.1h.2M164.1 223.1l-.1 .1M164.1 222.8h-.1l-.1 .3M164.2 222.8l.1 .3 .2 .1M164.2 222.8v-.1v.5h.2M164.2 222.8h.2M164.5 222.8l.2 .1"/>
<path d="M164.7 223.2h-.2v-.5v.4l.2 .1M164.8 222.9v.3h.2M164.8 222.9l-.1-.1 .1 .5 .2-.1M164.8 222.9h.2M165 222.8l.2 .5h.1l-.1 .1zM165.1 223h.2M165.3 223v-.2l.1 .6 .2-.1M165.6 223h-.3l.2 .3h.1M165.7 223v.3h.2M165.7 223l-.1-.1 .1 .5 .1-.1M165.7 223h.2M165.9 223.1l.1 .3h.2"/>
<path d="M165.9 223.1v-.2a.28 .28 0 0 0 0 .3 .28 .28 0 0 0 .2 .2M165.9 223.1h.3M166.2 223.1l.1 .3h.2M166.2 223.1v-.1a.28 .28 0 0 0-.1 .3 .28 .28 0 0 0 .3 .1M166.2 223.1h.2M166.5 223.1v.3h.3M166.5 223.1v-.1a.26 .26 0 0 0-.1 .3 .26 .26 0 0 0 .3 .2v-.1M166.5 223.1h.2M166.8 223.2l.1 .3h.1M166.8 223.2v-.1v.5l.2-.1M166.8 223.2h.3M167 223.5l.1 .1"/>
<path d="M167.1 223.2l-.1 .3M167.1 223.6h.1M167.1 223.6h.4M167.1 223.2v-.1l-.1 .1M167.1 223.1v.1M167.5 223.6v.1M167.5 223.2v.4M167.5 223.2h.2l-.1 .5zM167.5 223.2h-.4v.4M167.5 223.5h.1M167.5 223.3v.3zM167.5 223.3l.1 .1"/>
<path d="M167.6 223.1l-.1 .1M30.6 240.5l.3 .1M30.6 240.1v.4M30.6 240.1h.4M30.6 240.1h-.2v.3v.2l.2-.1M30.9 240.6h.1M31 240.1l-.1 .5M31 240.1v.1M31 240.2l-.1 .2 .3 .1M31 240.5l-.1 .1M31 240.2h.1M31.1 240.2v-.1v.5h.2"/>
<path d="M31.1 240.2l.1 .3 .2 .1M31.1 240.2h.2M31.4 240.3v-.2v.5h.2M31.5 240.6h.2M31.6 240.3l-.2-.1 .1 .4M31.7 240.3l-.1-.1v.5l.3-.1M31.9 240.3h-.2v.2l.3 .1M32 240.3v-.1l-.1 .5h.2M32 240.3l.1 .4h.2M32 240.3h.2M32.2 240.3l.3 .1M32.5 240.7h-.3v-.5l.1 .5h.3"/>
<path d="M32.5 240.4h.3M32.7 240.7l-.2 .1v-.5l.1 .4h.3M32.8 240.4v-.1v.5h.2M32.8 240.4l.1 .4h.3M32.8 240.4h.3M33.1 240.5v-.2v.5h.2M33.3 240.5h-.2v.2l.3 .1M33.4 240.5v-.1v.5l.2-.1M33.4 240.5v.3l.3 .1M33.4 240.5h.2M33.7 240.6v-.2v.5h.2M33.7 240.6l.1 .3"/>
<path d="M33.7 240.6h.2M34 240.6v-.2l-.1 .4 .1 .2 .1-.1M34 240.6l.1 .3M34 240.6h.1M34.1 240.9h.1M34.1 240.6v.3zM41.3 247.6l.3 .1M41.3 247.6h.3M41.5 247.1l.1 .2M41.5 247.1v.4l-1 .8M41.5 247.1l.2 .2M41.5 247.1h.1"/>
<path d="M41.5 247.1l.5-.5 .2 .1-.5 .6M41.6 247.3h.1M41.6 247.6v.1M41.6 247.3v.3M41.6 247.7h.1M41.7 247.3v.4M42.1 246.6l.1 .1v.5M42.2 247.2l-.5 .5M42.2 247.2h.1M42.2 247.2l-.6 .4M42.4 241.5l.1 .4-.2 .2zM44.1 243.9v.5z"/>
<path d="M44.1 241.6v.4zM54.9 244.7v1l84.6 10.7M54.9 244.7l84.6 10.6M57.7 256.9h.1M57.7 254.6h.1M57.7 256.7h.1M57.7 256.7v.1M57.7 256.8h.1M57.7 254.4h.1M57.7 254.4v.1M57.7 254.3h.1M57.7 254.5h.1"/>
<path d="M57.7 254.3v.1M57.7 254.5v.1l.6 .1-.5-.1M57.7 256.6v.1M57.7 256.8v.1M57.7 256.7l.6 .2M57.7 256.6l.6 .2-.6-.1M57.7 256.6h.1M57.7 256.8l.6 .1M57.7 256.9h.6M57.7 256.9l.6 .1-.6-.1M57.7 254.4l.6 .1M57.7 254.3l.6 .2"/>
<path d="M57.7 254.5l.6 .1M57.7 254.6l.6 .1M57.8 256.6h.1M57.8 254.2h.1M57.8 257h.1M57.8 256.6l-.1 .3M57.8 254.3h.1M57.8 254.6h.1M57.8 254.2l-.1 .4M57.8 256.6l.5 .1M57.8 256.6l.5 .1-.5-.1M57.8 254.2v.1"/>
<path d="M57.8 256.9v.1M57.8 257h.5M57.8 254.3l.5 .1-.6-.1M57.8 254.2l.5 .1M57.8 256.5l.5 .1M57.8 254.2h.5h-.4M57.9 256.5h.1M57.9 254.2h.1M57.9 256.5l.4 .1M58.3 253.7l.4-.4 41.8 5.3M58.3 256.6l-.5-.1v.1M58.3 253.7l84.5 10.6"/>
<path d="M58.3 253.7v4.3l41.5 5.2M65.6 250h.1M65.6 247.7h.1M65.6 249.8h.1M65.6 249.9h.1M65.6 249.8v.1M65.6 247.5h.1M65.6 247.6h.1M65.6 247.4v.1M65.6 247.4h.1M65.6 247.5v.3h.5l-.5-.1M65.6 249.9v.1"/>
<path d="M65.6 249.8l.5 .1-.5-.1M65.6 249.9l.5 .1-.5-.1M65.6 250l.5 .1-.5-.1M65.6 247.5l.5 .1-.5-.1M65.6 247.6l.5 .1-.5-.1M65.6 249.7h.1M65.6 249.7v.3M65.6 247.3h.1M65.6 247.3v.4M65.6 247.3v.1M65.6 249.7v.1M65.6 249.7l.5 .1-.5-.1"/>
<path d="M65.6 249.7h.5M65.6 247.4l.5 .1-.5-.1M65.6 247.4h.5M65.6 247.3l.5 .1M65.7 249.6h.1M65.7 247.3h.1M65.7 249.6l-.1 .1M65.7 249.6l.4 .1-.4-.1M65.7 247.3l.4 .1M65.7 247.3h.4M66.1 247.2v3.9l41.5 5.3M100.5 258.1h.1"/>
<path d="M100.5 258.8h.5M100.5 258.3l-.2 .2M100.5 258.1l.1 .1M100.5 258.1v.7M100.6 258.2h.1M100.6 258.1h.1M100.6 258.1v.8M100.6 258.1h.4zM100.6 258.1h-.1M100.6 258.2h.2M100.6 258.2v.7M100.7 258.2v.7"/>
<path d="M100.7 258.2h.1M100.8 258.2h.1M100.8 258.2v.7M100.9 258.2h.1M100.9 258.2v.7M100.9 258.1l1 .1M100.9 258.1h.1M101 258.1h.1M101 258.2h.1M101 258.2v.7M101 258.3l.4-.1zM101 258.1v.1"/>
<path d="M101 258.8h.1M101 258.1v.8M101 258.3h.4M101.5 258.7h.1M101.8 258.4h.1M101.8 258.4l-.3 .3M101.9 258.3v.1M101.9 258.2v.1M101.9 258.2l-.5 .5h-.4l42.3 5.3M101.9 258.3h.1M101.9 258.3l-.1 .1M107.5 252.6v.1"/>
<path d="M107.5 252.6h.1M107.5 252.7l1 .1M107.5 252.6l1 .1M107.5 252.6l1 .2M107.6 256.6h.1M107.6 256.2h.1M107.6 256.2l.1 .4M107.6 252.4l-.1 .2M107.7 256.6l1.3 .2M107.7 256.2l1.3 .2M107.7 256.6l1.3 .1M107.7 256l-.1 .2"/>
<path d="M107.7 256v.2M107.7 256l1.4 .1M108 253.5l.1 .1M108 252.5h.1M108 253.5h.1M108 252.8v.7M108 252.4l.4 .1M108 253.5l.5 .1M108.1 253.6l.9 .1M108.1 252.4l-.1 .1M108.1 252.8h.1M108.1 252.8h-.1v.7"/>
<path d="M108.3 253.3h.4M108.4 252.5h.1M108.4 253.2v.1M108.5 253.2l-.2 .1M108.5 253.4h.1M108.5 252.8h.1M108.5 252.7v.1M108.5 253.6h.5M108.6 252.7l-.1 .1M108.6 252.7h-.1M108.6 252.7v.1M108.6 252.7h.1"/>
<path d="M108.6 252.8h.1M108.7 253.3l-.2-.2v.3M108.7 253.3l-.2 .1M108.7 252.5l-.1 .2M108.8 252.7l.2 .2M108.8 252.6l.2 .3M108.9 252.6l-.3 .2M109 252.6v.3M109 253.6h.1M109 253.6v.1M109 252.6v1M109 253.7h.1"/>
<path d="M109 256.8h.1M109 256.4h.1M109 256.7h.1M109 256.7v.1M109 256.4v.3M109.1 253.6v.1M109.1 256.1l-.1 .3M109.1 256.1v.1M109.1 256.7v.1M109.1 252.6v1M109.1 256.4v.3M109.1 253.7h.1"/>
<path d="M109.1 256.2v.2M109.1 252.6v1.1M109.1 256.2v.3l41.6 5.3M109.3 256.5l-.2 .2M109.3 256.6l-.2 .2M139.5 255.3v1.1M139.9 256l10.8 1.4M140.3 255.7l10.8 1.4M141.3 254v.5zM150.7 257.4v4.4M150.8 258.2l.7 .1M150.8 258.3l.7 .1"/>
<path d="M150.8 258.1l.7 .1M150.8 258.4l.7 .1M150.8 258.1l.8 .1M150.9 258.1h.7M150.9 258l.7 .1M150.9 258l-.1 .5h.7M151.1 257.1l-.4 .3M151.1 257.1v1M151.1 258.5v1.9M151.5 258.4h.1M151.5 258.3v.1M151.5 258.3h.1"/>
<path d="M151.5 258.5h.1M151.5 258.4v.1M151.5 258.4h-.7l.7 .1M151.5 258.2h.1M151.5 258.2v.1M151.5 258.2h-.7l.7 .1M151.6 258.2h.1M151.6 258.1v.1M151.6 258.5h.1M151.6 258.1h.1M151.6 258.2h-.1M151.6 258.2v.3z"/>
<path d="M152.6 244l.1 .3-.1 .2zM153.9 243.7l-14.4 12.7M153.9 242.6l-14.4 12.7M156.8 255.9l.1 .4-.2 .2zM163.9 257.3h.3M163.9 257.3l.1 .1M164 257.3v.1M164.1 257.3l-.1 .1M164.1 257h-.1l-.1 .3M164.2 257l.1 .3h.2M164.2 257v-.1a.26 .26 0 0 0-.1 .3 .26 .26 0 0 0 .3 .1M164.2 257h.2"/>
<path d="M164.5 257l.1 .3h.1M164.5 257v-.1a.26 .26 0 0 0-.1 .3 .26 .26 0 0 0 .3 .2v-.1M164.5 257l.2 .1M164.8 257.1v.2l.2 .1M164.8 257.1v-.1a.26 .26 0 0 0-.1 .3 .26 .26 0 0 0 .3 .1M164.8 257.1h.2M165 257l.1 .4h.2l-.1 .1zM165.1 257.1h.2M165.3 257.1l.1 .5 .2-.1M165.6 257.2h-.3l.1 .2 .2 .1M165.7 257.2v.3h.2M165.7 257.2l-.1-.1 .1 .5 .1-.1"/>
<path d="M165.7 257.2h.2M165.9 257.2l.1 .3 .2 .1M165.9 257.2v-.1a.26 .26 0 0 0 0 .3 .26 .26 0 0 0 .2 .2v-.1M165.9 257.2h.3M166.2 257.2l.1 .3 .2 .1M166.2 257.2v-.1a.26 .26 0 0 0-.1 .3 .26 .26 0 0 0 .3 .2M166.2 257.2l.2 .1M166.5 257.3v.3h.3M166.5 257.3v-.1a.26 .26 0 0 0-.1 .3 .26 .26 0 0 0 .3 .1M166.5 257.3h.2M166.8 257.3l.2 .4M166.8 257.3v-.1v.5l.2-.1"/>
<path d="M166.8 257.3h.3M167 257.3h.1M167.1 257.3v.4M167.1 257.7h.1M167.1 257.7l.4 .1M167.1 257.3h.1M167.5 257.8h.1M167.5 257.3h-.4v.4M167.5 257.5l.1 .2M167.5 257.6l.1 .1M167.5 257.5h.1M167.6 257.3l-.1 .5"/>
<path d="M167.6 257.2l.1 .4-.2 .3zM168.1 245.9l.1 .4-.2 .2zM175.3 247.3h.2M175.3 247.3v.1M175.4 247.3l-.1 .1M175.5 247h-.2v.3M175.5 247v.4l.2-.1M175.5 247l.1 .3 .2 .1M175.5 247h.3M175.8 247l.1 .3 .2 .1M175.8 247v-.1v.6l.2-.1M175.8 247l.2 .1"/>
<path d="M176.1 247.1v.3h.3M176.1 247.1v-.1a.26 .26 0 0 0-.1 .3 .26 .26 0 0 0 .3 .1M176.1 247.1h.2M176.4 247.1v.3l.2 .1M176.4 247.1v-.1a.26 .26 0 0 0-.1 .3 .26 .26 0 0 0 .3 .2v-.1M176.4 247.1l.2 .1M176.6 247l.1 .4 .2 .1-.1 .1-.2-.1zM176.7 247.2h.2M177 247.2v.4l.2-.1M177 247.2v.3h.2M177 247.2h.2M177.2 247.2l.1 .4h.1"/>
<path d="M177.5 247.3l-.2-.1v.2l.2 .2M177.6 247.3v.2l.2 .1M177.6 247.3l-.1-.1v.4h.2M177.6 247.3h.2M177.8 247.3l.1 .3h.2M177.8 247.3v-.1a.26 .26 0 0 0 0 .3 .26 .26 0 0 0 .2 .1M177.8 247.3h.2M178.1 247.3l.1 .3 .2 .1M178.1 247.3v-.1a.26 .26 0 0 0-.1 .3 .26 .26 0 0 0 .3 .2M178.1 247.3l.3 .1M178.3 247.4h.1M178.4 247.4v.4"/>
<path d="M178.4 247.8h.4M178.5 247.3l-.1 .1M178.8 247.8v.1M178.8 247.3h-.3l-.1 .5M178.9 247.5v.2zM178.9 247.5h.1M178.9 247.3l.1 .3-.1 .3zM178.9 247.3l-.1 .5M99.8 263.1v.4M99.8 263.1h.1M99.8 263.5h.1M99.8 263.5l1.4 .2"/>
<path d="M99.8 263.1l1.4 .2M99.9 262.9l-.1 .2M99.9 262.9l1.3 .2M101.2 263.7h.1M101.2 263.2v.1M101.2 263.1v.2M101.2 263.1h.1M101.2 263.2v.5M101.3 263.1l-.1 .1M101.3 263.1v.4l41.5 5.2M101.4 268.6h.1M101.4 268.5l.1 .1"/>
<path d="M101.4 268.7h.1M101.4 268.8h.1M101.4 269h.1M101.4 269.1h.1M101.4 268.4h.1M101.4 269.2l-.2 .1 .2 .1h.4l-.1-.2M101.4 269.2h.3M101.5 263.5l-.3 .2M101.5 268.9l-.1 .1M101.5 269.1h-.1M101.5 268.4h.1l-.1 .1M101.5 268.2l.1 .1z"/>
<path d="M101.5 269.2h.1M101.5 269.2h-.1M101.5 268.3h.1M101.5 268.4v.1M101.5 268.6h.1M101.5 268.7v.1M101.5 268.8v.1M101.5 269v.1M101.5 269.1v.1M101.6 268.4v.1h-.1M101.6 268.7l.1 .1h-.2M101.6 268.3h-.1"/>
<path d="M101.6 268.3h.1M101.6 268.5v.2l-.2-.1M101.6 268.8l.1 .1-.3 .1M101.6 269l.1 .1h-.3M101.6 269.1l.1 .1M101.6 268.6h-.1M101.6 268.7l-.1 .1M101.6 268.8l-.1 .1M101.6 269l-.1 .1M101.6 268.5l-.1 .1M101.6 268.7h-.1M101.6 268.8h-.1"/>
<path d="M101.6 269h-.1M101.6 269.1h-.1M101.6 268.5v.1M101.6 269h.1M101.6 269.1v.1M101.6 269.2h.1M101.7 269.2h-.1M142.8 264.3v4.4M143 265.1l.7 .2M143 265.2l.7 .1M143 265.1l.7 .1M143 265.1h.7"/>
<path d="M143 265l.7 .2M143 265.4h.7M143 267.4l.7 .1M143 267.6l.7 .1M143 267.7l.7 .1M143 265l.7 .1M143 267.3l.7 .1M143.1 264.9l.7 .1M143.1 264.9l.6 .1M143.1 267.3l.6 .1M143.1 267.3h.7M143.1 264.9l-.1 .5 .7 .1"/>
<path d="M143.1 267.3l-.1 .4 .7 .1M143.3 264l-.5 .3M143.3 264v1M143.3 265.4v1.9M143.3 267.7v.6l-.5 .4M143.7 265.3h.1M143.7 265.4h.1M143.7 265.2h.1M143.7 267.5h.1M143.7 267.7v.1M143.7 267.7h.1M143.7 267.6v.1"/>
<path d="M143.7 267.6h.1M143.7 265.2v.1M143.7 265.3v.1M143.7 267.5v.1M143.7 265.3h-.7l.7 .1M143.7 265.4l-.7-.1 .7 .1M143.7 267.5h-.7l.7 .1M143.7 267.6l-.7-.1 .7 .1M143.7 267.7l-.7-.1 .7 .2M143.7 265.1h.1M143.7 267.4v.1M143.7 267.4h.1"/>
<path d="M143.7 265.4v.1M143.7 267.8h.1M143.7 267.4h-.7l.7 .1M143.7 267.4l-.7-.1 .7 .1M143.7 265.1h.1v.3zM143.7 265h.1M143.7 265.5h.1M143.7 265v.2M143.7 267.3v.1M143.7 265h-.7l.7 .1M143.8 265.4h.1M143.8 265h.1"/>
<path d="M143.8 267.4h.1M143.8 267.8h.1M143.8 265.4l-.1 .1M143.8 267.3v.1M143.8 267.7v.1M143.8 267.4h-.1M143.8 265.1h.1M143.8 267.4v.4zM143.8 265v.1M150.8 260.5l.7 .1M150.8 260.6l.7 .1M150.8 260.7l.7 .1"/>
<path d="M151.1 260.8v.6l-.4 .4M151.5 260.7h.1M151.5 260.8h.1M151.5 260.6l-.7-.1 .7 .2M151.5 260.7v.2M151.5 260.7l-.7-.1 .7 .1M151.5 260.6h.1M151.5 260.6v.1M151.5 260.9h.1M151.5 260.5v.1M151.5 260.5h-.7h.7M151.5 260.5h.1"/>
<path d="M151.5 260.8l-.7-.1 .7 .1M151.6 260.5h.1M151.6 260.9h.1M151.6 260.5h-.1M151.6 260.5l-.8-.1 .8 .1M151.6 260.8h.1M151.6 260.5v.3zM151.6 260.4l-.7-.1-.1 .2v.3l.7 .1M151.6 260.8v.1M151.6 260.4v.1M151.6 260.4l-.7-.1 .7 .2"/>
<circle cx="45.4" cy="105.7" r=".13"/>
<circle cx="111.4" cy="177.2" r=".13"/>
<circle cx="108.5" cy="253.3" r=".32"/>
<circle cx="108.5" cy="253.3" r=".3"/>
</g>
<text font-size="4.8" x="9.4" y="11.2">Art. 742272 - Placard con 2 puertas corredizas y 2 cajones</text>
<g font-size="4.1">
<text x="20.4" y="24.2">3</text>
<text x="25.2" y="24.2">Una los costados D y E a la tapa A, la entre tapa C y el piso B por medio de los tornillos</text>
<text x="25.2" y="28.8">Allen de 5 cm, PREVIAMENTE hacer coincidir los tarugos de las fajas frente con las</text>
<text x="18.2" y="32.7">perforaciones de los costados y del separador abajo J. Como así también los tarugos de los</text>
<text x="50.3" y="36.5">zócalos con las perforaciones de los costados y del piso.</text>
<text x="15.7" y="44.3">Desde abajo ajuste los zócalos atornillando las escuadras al piso por medio de dos tornillos de</text>
<text x="96" y="48.2">1,5 cm</text>
<text x="15.7" y="65.9">Clave el fondo de mueble, tal como lo indica el</text>
<text x="15.7" y="69.9">grafico, siguiendo el orden correcto y la escuadras</text>
<text x="141.7" y="71.8">1</text>
<text x="147.1" y="71.8">vértice A-D</text>
<text x="171.8" y="71.8">2</text>
<text x="177.2" y="71.8">vértice A-F</text>
<text x="15.7" y="73.9">justa del mueble. Posteriormente distribuya los</text>
<text x="15.7" y="77.9">clavos a una distancia aproximada de 15 cm entre</text>
<text x="142.2" y="77.2">3</text>
<text x="147.6" y="77.2">vértice D-B</text>
<text x="172.3" y="77.2">4</text>
<text x="177.7" y="77.2">vértice J-B</text>
<text x="15.7" y="81.9">ellos, proporcionándole la rigidez necesaria al</text>
<text x="122.7" y="81.9">Repita el proceso para el fondo restante.</text>
<text x="15.7" y="85.9">mueble.</text>
<text x="72.8" y="105.4">1</text>
<text x="107.9" y="109.1">2</text>
<text x="72.2" y="225.4">3</text>
<text x="115.4" y="230.6">4</text>
<text x="43.7" y="282.8">Finalmente introduzca los estantes móviles P sobre los soportes de</text>
<text x="52.4" y="286.8">estantes y el caño sobre los soportes plásticos para caño.</text>
</g>
<text font-size="3.6" x="188.8" y="289.3">Pagina 4</text>
<g font-size="3.3">
<text x="115.3" y="122.2">A</text>
<text x="105.2" y="147.4">F</text>
<text x="45.2" y="158.2">D</text>
<text x="115.6" y="165.7">P</text>
<text x="160.3" y="163.5">E</text>
<text x="115.3" y="203.6">P</text>
<text x="128" y="212.1">C</text>
<text x="15.6" y="234.2">FRENTE</text>
<text x="103.3" y="235.7">J</text>
<text x="180.4" y="234.2">ZÓCALO</text>
<text x="118.7" y="246.7">B</text>
</g>
</svg>
